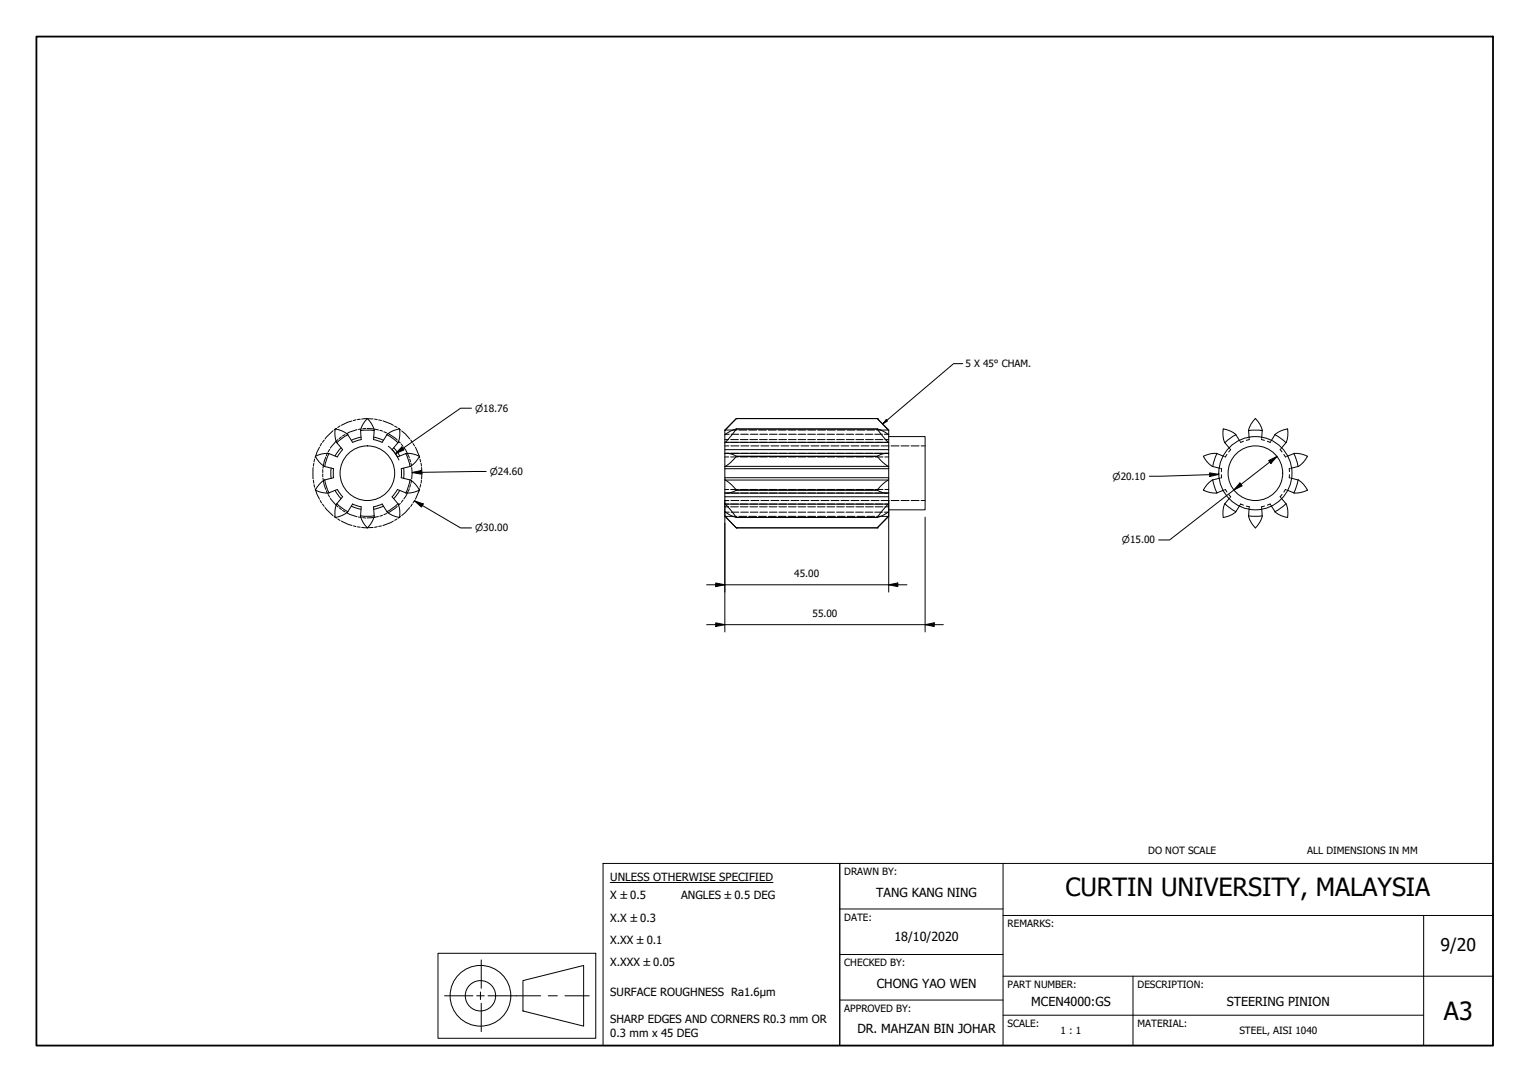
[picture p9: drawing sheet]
<svg xmlns="http://www.w3.org/2000/svg" width="420mm" height="297mm" viewBox="0 0 420 297" stroke-linecap="round" stroke-linejoin="round" font-family="sans-serif">
<!-- layer: Hidden (ISO) -->
<g fill="none" stroke="#000" stroke-width=".27">
<path d="M199.2 119.2h1.1M200.8 119.2h2.1M201.3 118.1h1.1M202.9 118.1h2.2M203.4 119.2h2.1M205.6 118.1h2.2M206 119.2h2.1M208.3 118.1h2.2M208.7 119.2h2.1M211 118.1h2.2M211.3 119.2h2.1M213.7 118.1h2.2"/>
<path d="M213.9 119.2h2.1M216.4 118.1h2.2M216.6 119.2h2.1M219.1 118.1h2.2M219.2 119.2h2.1M221.8 119.2h2.1M221.8 118.1h2.2M224.4 119.2h2.1M224.5 118.1h2.2M227.1 119.2h2.1M227.2 118.1h2.2M229.7 119.2h2.1"/>
<path d="M229.9 118.1h2.2M232.3 119.2h2.1M232.6 118.1h2.2M235 119.2h2.1M235.3 118.1h2.2M237.6 119.2h2.1M238 118.1h2.2M240.2 119.2h2.1M240.7 118.1h1.1M242.9 119.2h1M199.1 121.5h1M199.1 120.7h1"/>
<path d="M199.1 139.1h1M199.1 138.4h1M199.1 134.4h1M199.1 125.4h1M199.1 122.4h1.1M199.1 137.4h1.1M199.2 135.4h1.1M199.2 124.5h1.1M200.6 121.5h2.2M200.6 120.7h2.2M200.6 139.1h2.2M200.6 138.4h2.2"/>
<path d="M200.6 134.4h2.2M200.6 125.4h2.2M200.7 122.4h2.2M200.7 137.4h2.2M200.8 135.4h2.1M200.8 124.5h2.1M203.3 121.5h2.1M203.3 120.7h2.1M203.3 139.1h2.1M203.3 138.4h2.1M203.3 134.4h2.1M203.3 125.4h2.1"/>
<path d="M203.4 135.4h2.1M203.4 124.5h2.1M203.5 122.4h2.2M203.5 137.4h2.2M205.9 121.5h2.2M205.9 120.7h2.2M205.9 139.1h2.2M205.9 138.4h2.2M205.9 134.4h2.2M205.9 125.4h2.2M206 135.4h2.1M206 124.5h2.1"/>
<path d="M206.2 122.4h2.2M206.2 137.4h2.2M208.6 121.5h2.1M208.6 120.7h2.1M208.6 139.1h2.1M208.6 138.4h2.1M208.6 134.4h2.1M208.6 125.4h2.1M208.7 135.4h2.1M208.7 124.5h2.1M209 122.4h2.2M209 137.4h2.2"/>
<path d="M211.2 121.5h2.1M211.2 120.7h2.1M211.2 139.1h2.1M211.2 138.4h2.1M211.2 134.4h2.1M211.2 125.4h2.1M211.3 135.4h2.1M211.3 124.5h2.1M211.7 122.4h2.2M211.7 137.4h2.2M213.9 121.5h2.1M213.9 120.7h2.1"/>
<path d="M213.9 139.1h2.1M213.9 138.4h2.1M213.9 134.4h2.1M213.9 125.4h2.1M213.9 135.4h2.1M213.9 124.5h2.1M214.5 122.4h2.2M214.5 137.4h2.2M216.5 121.5h2.1M216.5 120.7h2.1M216.5 139.1h2.1M216.5 138.4h2.1"/>
<path d="M216.5 134.4h2.1M216.5 125.4h2.1M216.6 135.4h2.1M216.6 124.5h2.1M217.2 122.4h2.2M217.2 137.4h2.2M219.2 121.5h2.1M219.2 120.7h2.1M219.2 139.1h2.1M219.2 138.4h2.1M219.2 134.4h2.1M219.2 125.4h2.1"/>
<path d="M219.2 135.4h2.1M219.2 124.5h2.1M220 122.4h2.1M220 137.4h2.1M221.8 135.4h2.1M221.8 124.5h2.1M221.8 121.5h2.1M221.8 120.7h2.1M221.8 139.1h2.1M221.8 138.4h2.1M221.8 134.4h2.1M221.8 125.4h2.1"/>
<path d="M222.7 122.4h2.2M222.7 137.4h2.2M224.4 135.4h2.1M224.4 124.5h2.1M224.5 121.5h2.1M224.5 120.7h2.1M224.5 139.1h2.1M224.5 138.4h2.1M224.5 134.4h2.1M224.5 125.4h2.1M225.5 122.4h2.2M225.5 137.4h2.2"/>
<path d="M227.1 135.4h2.1M227.1 124.5h2.1M227.1 121.5h2.1M227.1 120.7h2.1M227.1 139.1h2.1M227.1 138.4h2.1M227.1 134.4h2.1M227.1 125.4h2.1M228.2 122.4h2.2M228.2 137.4h2.2M229.7 135.4h2.1M229.7 124.5h2.1"/>
<path d="M229.8 121.5h2.1M229.8 120.7h2.1M229.8 139.1h2.1M229.8 138.4h2.1M229.8 134.4h2.1M229.8 125.4h2.1M230.9 122.4h2.3M230.9 137.4h2.3M232.3 135.4h2.1M232.3 124.5h2.1M232.4 121.5h2.1M232.4 120.7h2.1"/>
<path d="M232.4 139.1h2.1M232.4 138.4h2.1M232.4 134.4h2.1M232.4 125.4h2.1M233.7 122.4h2.2M233.7 137.4h2.2M235 135.4h2.1M235 124.5h2.1M235.1 121.5h2.1M235.1 120.7h2.1M235.1 139.1h2.1M235.1 138.4h2.1"/>
<path d="M235.1 134.4h2.1M235.1 125.4h2.1M236.5 122.4h2.2M236.5 137.4h2.2M237.6 135.4h2.1M237.6 124.5h2.1M237.7 121.5h2.1M237.7 120.7h2.1M237.7 139.1h2.1M237.7 138.4h2.1M237.7 134.4h2.1M237.7 125.4h2.1"/>
<path d="M239.2 122.4h2.2M239.2 137.4h2.2M240.2 135.4h2.1M240.2 124.5h2.1M240.3 121.5h2.2M240.3 120.7h2.2M240.3 139.1h2.2M240.3 138.4h2.2M240.3 134.4h2.2M240.3 125.4h2.2M242 122.4h2.2M242 137.4h2.2"/>
<path d="M242.9 135.4h1M242.9 124.5h1M243 121.5h1.1M243 120.7h1.1M243 139.1h1.1M243 138.4h1.1M243 134.4h1.1M243 125.4h1.1M244.7 122.4h2.2M244.7 137.4h2.2M247.4 122.4h2.3M247.4 137.4h2.3"/>
<path d="M250.2 122.4h2.2M250.2 137.4h2.2M253 122.4h1.1M253 137.4h1.1M334.8 128.5l.2 .1M335 131.3h-.2M335.2 128.6l.3 .1-.1 .8M335.4 130.3l.1 .9h-.3M335.9 125.2l.2 .1M336.1 134.5l-.2 .1M336.3 134.5l.2-.1 .4 .7M336.9 124.7l-.4 .7h-.2"/>
<path d="M337.4 135.7l.6 .7-.2 .2M337.5 122.9l.2 .2M337.7 136.7l-.2 .2M337.8 123.3l.2 .1-.6 .7M340.3 120.9l.2 .2M340.5 138.7l-.2 .2M340.6 138.6l.1-.2 .8 .3M341.5 121.1l-.8 .4-.1-.2M342.3 138.9l.8 .2-.1 .3M343 120v.2M343 139.6v.2M343 120.5l.1 .2-.8 .2"/>
<path d="M346.5 120.5l-.1 .2 .8 .2M346.5 139.6v.2M346.5 120v.2M347.2 138.9l-.8 .2 .1 .3M348 121.1l.8 .4 .1-.2M348.9 138.6l-.1-.2-.8 .3M349 138.7l.2 .2M349.2 120.9l-.2 .2M351.7 123.3l-.2 .1 .6 .7M351.8 136.7l.2 .2M352 122.9l-.2 .2M352.1 135.7l-.6 .7 .2 .2"/>
<path d="M352.6 124.7l.4 .7h.2M353.2 134.5l-.2-.1-.4 .7M353.4 134.5l.2 .1M353.6 125.2l-.2 .1M354.1 130.3l-.1 .9h.3M354.3 128.6l-.3 .1 .1 .8M354.5 131.3h.2M354.7 128.5l-.2 .1M199.2 140.6h1.1M200.8 140.6h2.1M201.3 141.8h1.1M202.9 141.8h2.2"/>
<path d="M203.4 140.6h2.1M205.6 141.8h2.2M206 140.6h2.1M208.3 141.8h2.2M208.7 140.6h2.1M211 141.8h2.2M211.3 140.6h2.1M213.7 141.8h2.2M213.9 140.6h2.1M216.4 141.8h2.2M216.6 140.6h2.1M219.1 141.8h2.2"/>
<path d="M219.2 140.6h2.1M221.8 140.6h2.1M221.8 141.8h2.2M224.4 140.6h2.1M224.5 141.8h2.2M227.1 140.6h2.1M227.2 141.8h2.2M229.7 140.6h2.1M229.9 141.8h2.2M232.3 140.6h2.1M232.6 141.8h2.2M235 140.6h2.1"/>
<path d="M235.3 141.8h2.2M237.6 140.6h2.1M238 141.8h2.2M240.2 140.6h2.1M240.7 141.8h1.1M242.9 140.6h1"/>
</g>
<!-- layer: Visible (ISO) -->
<g fill="none" stroke="#000" stroke-width=".27">
<path d="M95.5 119.3l-1.6 1-1.4 1.2M99 118.2l1.9-.1 1.9 .1M102.8 118.2l-.2 2.5 2.3 .8a5.8 5.8 0 0 1 4.8-3.7 6.6 6.6 0 0 1-.4 3.7M102.8 118.2v-.1a6.4 6.4 0 0 0-1.9-3.2 5.9 5.9 0 0 0-1.7 5.8l-2.4 .8M106.3 119.3l1.6 1 1.4 1.2M199.2 118.1h2.1M202.2 117.8l-3.1 3.7M202.2 117.8l-1.5 .5-1.6 1M202.2 114.9l-3.1 3.3M202.2 114.9h.1M202.2 114.9l-3.1 3.2v5.3M202.2 117.8h.1"/>
<path d="M202.2 114.9h38.7M202.2 117.8h38.7M240.9 117.8l1.5 .5 1.7 1M240.9 117.8l3.2 3.7M240.9 114.9h.1M240.9 114.9l3.2 3.3M240.9 114.9l3.2 3.2v23.7l-3.2 3.1M240.9 117.8h.1M241.8 118.1h2.1M244.1 119.9h10v20.1h-10M339.4 119.3l-1.6 1-1.4 1.2M342.9 118.2l1.9-.1 1.8 .1"/>
<path d="M346.6 118.2v-.1a6.3 6.3 0 0 0-1.9-3.2 5.6 5.6 0 0 0-1.7 5.1M346.6 118.2l-.1 1.8M350.1 119.3l1.6 1 1.4 1.2M350.1 119.3l-.9 1.6M353.6 117.8h-.1a6.6 6.6 0 0 0-3.4 1.5M353.6 117.8a6.6 6.6 0 0 1-.5 3.7M89.2 131.8h-.2a6.3 6.3 0 0 0-2.4 2.8 6.5 6.5 0 0 0 3.7 .7M89.2 131.7l.4 1.9 .7 1.7M90.3 124.5h-.1a6.3 6.3 0 0 0-3.6 .8 5.9 5.9 0 0 0 5 3.4v2.4l-2.4 .7M90.3 135.3l2.3-.9 1.5 2-1.6 1.9M90.3 124.5l-.7 1.7-.4 1.9M90.9 128.5v2.8"/>
<path d="M92 134.6l1.7 2.3M92.5 138.3l1.4 1.2 1.6 1M92.5 138.3l-.1 .1a6.3 6.3 0 0 0-.3 3.7 5.9 5.9 0 0 0 4.7-3.7l2.4 .7-.2 2.5M92.5 121.5l1.6 1.9-1.5 2-2.3-.9M93.7 122.9l-1.7 2.3M96.5 138.9l2.6 .9M96.8 121.5a5.8 5.8 0 0 0-4.7-3.7h-.1a6.6 6.6 0 0 0 .5 3.7M99.1 120l-2.6 .9M102.6 120l2.7 .9M105.3 138.9l-2.7 .9M108.1 122.9l1.7 2.3M109.3 138.3l-1.4 1.2-1.6 1"/>
<path d="M109.3 138.3l.1 .1a7.2 7.2 0 0 1 .3 3.6M109.3 121.5l-1.6 1.9 1.4 2 2.3-.9M109.8 134.6l-1.7 2.3M110.8 128.5v2.8M111.4 124.5l.8 1.7 .4 1.9M111.4 124.5h.2a6.3 6.3 0 0 1 3.6 .8 6.6 6.6 0 0 1-2.6 2.8M111.4 135.3l-2.3-.9-1.4 2 1.6 1.9M112.6 131.8l-.4 1.8-.8 1.7M112.6 131.8h.1a6.3 6.3 0 0 1 2.4 2.8 6.6 6.6 0 0 1-3.7 .7M112.6 128.1l-2.4 .6v2.5l2.4 .6M199.1 124.5h.1a5 5 0 0 1 3 .7M199.1 124.5v4.2"/>
<path d="M199.1 131.8v4.6M199.1 138.3v3.5l3.1 3.1M199.1 131.8h.1M199.1 138.3l.1 .1M199.2 131.8l1.5 1.2 1.5 1.5M199.2 138.4l3 3.6M199.2 138.4h44.7M199.2 131.8h44.7M199.2 128h44.7M199.2 121.4h44.7M199.5 135.4h44.1M199.5 124.5h44.1"/>
<path d="M202.2 125.3l-1.5 1.6-1.6 1.2M202.2 134.6a4.7 4.7 0 0 1-3.1 .7M202.2 125.2v.1M202.2 134.5v.1M202.2 134.5h38.7M202.2 134.6h38.7M202.2 125.2h38.7M202.2 125.3h38.7M240.9 125.3l1.5 1.6 1.7 1.2M240.9 134.6a4.7 4.7 0 0 0 3.2 .7M240.9 125.2v.1M240.9 134.5v.1"/>
<path d="M244.1 124.5h-.2a5 5 0 0 0-3 .7M244.1 131.8l-1.7 1.2-1.5 1.5M244.1 138.3l-3.2 3.7M244.1 136.4h-45v1.9M244.1 131.2h-45v.6M244.1 128.7h-45v2.5M244.1 123.4h-45v1.1M333 131.8h-.1a6.4 6.4 0 0 0-2.4 2.8 6.6 6.6 0 0 0 3.7 .7M333 128.1l1.8 .4M333 131.7l.5 1.9 .7 1.7M334.2 124.5h-.1a6.4 6.4 0 0 0-3.6 .8 6.6 6.6 0 0 0 2.5 2.8M334.2 124.5l1.7 .7"/>
<path d="M334.2 124.5l-.7 1.7-.5 1.9M334.8 131.3l-1.8 .5M335.9 134.6l-1.7 .7M336.4 138.3l1.4 1.2 1.6 1M336.4 138.3l-.1 .1a6.4 6.4 0 0 0-.3 3.7 6.6 6.6 0 0 0 3.4-1.6M336.4 121.5l1.1 1.4M337.5 136.9l-1.1 1.4M340.3 120.9a5.4 5.4 0 0 0-4.4-3.1 6.6 6.6 0 0 0 .5 3.7M340.3 138.9l-.9 1.6M343 139.8l-.1 1.8M346.5 139.8a5.3 5.3 0 0 1-1.8 5.1 6.6 6.6 0 0 1-1.8-3.3M349.2 138.9a5.2 5.2 0 0 0 4.3 3.2"/>
<path d="M352 136.9l1.1 1.4M353.1 138.3l-1.4 1.2-1.6 1M353.1 138.3l.1 .1a7.1 7.1 0 0 1 .4 3.6M353.1 121.5l-1.1 1.4M353.6 134.6l1.7 .7M354.7 131.3l1.8 .5M355.3 124.5l.7 1.7 .5 1.9M355.3 124.5h.1a6.3 6.3 0 0 1 3.6 .8 6.6 6.6 0 0 1-2.5 2.8M355.3 124.5l-1.7 .7M356.5 131.8l-.5 1.8-.7 1.7M356.5 131.8h.1a6.3 6.3 0 0 1 2.4 2.8 6.6 6.6 0 0 1-3.7 .7M356.5 128.1l-1.8 .4"/>
<path d="M99 141.6v.2a6.3 6.3 0 0 0 1.9 3.1 5.9 5.9 0 0 0 1.7-5.8l2.3-.7a5.6 5.6 0 0 0 4.8 3.7M99 141.6l1.9 .2 1.9-.2M109.7 142v.1M199.1 140.5l1.6 1 1.5 .6M199.1 141.6l.1 .2M199.2 141.8l3 3.1M199.2 141.8h2.1M202.2 144.9h.1M202.2 142v.1M202.2 144.9h38.7M202.2 142h38.7M240.9 144.9h.1"/>
<path d="M240.9 142v.1M241.8 141.8h2.1M244.1 140.5l-1.7 1-1.5 .6M244.1 141.6l-3.2 3.3M342.9 141.6l1.8 .2 1.9-.2M353.6 142l-.1 .1"/>
<circle cx="100.9" cy="129.9" r="7.5"/>
<circle cx="344.7" cy="129.9" r="7.5"/>
<circle cx="344.8" cy="129.9" r="10.1"/>
</g>
<!-- layer: Border (ISO) -->
<path d="M10 10h400v277h-400z" fill="none" stroke="#000" stroke-width=".5"/>
<!-- layer: Title (ISO) -->
<g fill="none" stroke="#000" stroke-width=".27">
<path d="M165.6 237h65v50h-65zM230.6 237h179.4v50h-179.4zM275.5 237v50M167.6 242.3h44.7M230.6 249.5h44.9M275.5 251.3h134.5M391 251.3v35.7M120.3 261.7h43.3v23.3h-43.3zM122.1 273.4h7.8M130.9 273.4h2.1M131.9 272.3v2.1M132.2 263.5v7.8"/>
<path d="M132.2 275.4v7.8M134 273.4h14.5M143.6 269.2l16.7-4.2v16.7l-16.7-4.2zM150.5 273.4h2.6M155.1 273.4h6.7M230.6 274.5h44.9M230.6 262h44.9M275.5 278.7h115.5M275.5 268h134.5M311.1 268v19"/>
<circle cx="131.9" cy="273.4" r="8.3"/>
<circle cx="131.9" cy="273.4" r="4.2"/>
</g>
<!-- layer: Sketch Geometry (ISO) -->
<g fill="none" stroke="#000" stroke-width=".27">
<path d="M91.5 118.3l-2.2 2.2M92.4 117.6l-.6 .4M93.4 116.9l-.7 .5M93.8 119.9l-.7 .5M94.8 119.3l-.7 .4M96.6 115.6l-2.9 1.2M97.8 115.2l-.8 .3M98 118l-2.9 1.1M98.9 115.1l-.7 .1M99.2 117.8l-.8 .1M100.4 117.6l-.8 .1M100.8 117.6l1.7 .1 1.4 .3"/>
<path d="M102.5 115h-3.2M102.8 115l.8 .2M104 115.3l.8 .1M104.3 118.1l.8 .3M105.1 115.5l2.9 1.3M105.4 118.5l.7 .3M106.5 119l2.6 1.8M108.4 117l.6 .4M109.4 117.6l.6 .4M110.3 118.3l2.2 2.2M86 128.3v3.2M86.1 131.9l.1 .7"/>
<path d="M86.2 127.2l-.1 .8M86.2 133l.2 .8M86.4 126l-.2 .8M86.5 134.2l1.2 2.8M87.7 122.8l-1.2 2.9M87.9 137.4l.4 .7M88.3 121.7l-.4 .7M88.6 138.4l.4 .6M88.6 128.9v.8M88.6 130.1v.8M88.7 131.3l.8 3M89 120.8l-.4 .6"/>
<path d="M89.3 139.3l2.2 2.3M89.5 125.5l-.8 3M89.6 134.7l.3 .7M89.9 124.4l-.3 .7M90.1 135.8l.4 .7M90.5 123.4l-.4 .6M90.7 136.8l2.1 2.4M92.8 120.7l-2.1 2.3M93.1 139.4l.7 .5M109.1 139l-2.6 1.8M109.4 121.1l.5 .5M109.9 138.2l-.5 .5"/>
<path d="M110.2 121.9l.5 .7M110.7 137.3l-.5 .6M110.9 122.9l1.5 2.7M112.4 134.2l-1.5 2.8M112.5 139.3l-2.2 2.2M112.5 126l.2 .8M112.7 133l-.2 .8M112.8 120.8l.4 .6M112.8 127.2l.2 .7M113 131.9l-.2 .8M113 128.3l.2 1.6-.2 1.6M113.2 138.4l-.4 .6"/>
<path d="M113.4 121.8l.4 .6M113.8 137.4l-.4 .7M114.1 122.8l1.1 2.9M115.2 134.2l-1.1 2.9M115.3 126l.2 .8M115.5 133l-.2 .8M115.6 127.2l.1 .8M115.7 131.9l-.1 .7M115.8 128.3v3.2M91.8 141.8l.6 .4M92.7 142.5l.7 .4M93.7 143.1l2.9 1.1"/>
<path d="M94.1 140.1l.7 .4M95.1 140.7l2.9 1.2M97 144.4l.8 .2M98.2 144.6l.7 .1M98.4 141.9l.8 .1M99.3 144.8h3.2M99.6 142.1l.8 .1M103.6 144.6l-.8 .2M103.9 141.8l-1.4 .3-1.7 .1M104.8 144.4l-.8 .1M105.1 141.5l-.8 .2M106.1 141l-.7 .3"/>
<path d="M108 143.1l-2.9 1.2M109 142.5l-.6 .4M110 141.8l-.6 .5"/>
</g>
<!-- layer: Dimension (ISO) -->
<g fill="none" stroke="#000" stroke-width=".27">
<path d="M129.5 112.1h-3l-17.9 12.4M106.6 122.5l1.9 2 1 1.8M110.3 122.7l.6 .8-2.3 1zM113.2 129.7l2.5-.5v1zM113.8 137.5l2.4 .8-.5 .9zM113.8 137.5l12.7 7.4h3M133.5 129.4l-20.3 .3M199.1 137.3v36.2M244.1 137.3v25.2M332.2 129.8l2.5 .4-2.5 .6zM334.7 130.2l-19.1 .5M340.5 132.6l.6 .8-2.3 1.1z"/>
<path d="M348.4 126.4l2.3-1.1-1.7 1.9zM350.7 125.3l-29.5 22.9h-3M254.1 142v31.5M194.1 171.5h65M194.1 160.5h55M196.6 171l2.5 .5-2.5 .5zM196.6 160l2.5 .5-2.5 .5zM244.1 160.5l2.4-.5v1zM254.1 171.5l2.5-.5v1z"/>
</g>
<g fill="#000">
<path d="M110.3 122.7l.6 .8-2.3 1z" fill-rule="evenodd"/>
<path d="M113.2 129.7l2.5-.5v1z" fill-rule="evenodd"/>
<path d="M113.8 137.5l2.4 .8-.5 .9z" fill-rule="evenodd"/>
<path d="M332.2 129.8l2.5 .4-2.5 .6z" fill-rule="evenodd"/>
<path d="M340.5 132.6l.6 .8-2.3 1.1z" fill-rule="evenodd"/>
<path d="M348.4 126.4l2.3-1.1-1.7 1.9z" fill-rule="evenodd"/>
<path d="M196.6 171l2.5 .5-2.5 .5z" fill-rule="evenodd"/>
<path d="M196.6 160l2.5 .5-2.5 .5z" fill-rule="evenodd"/>
<path d="M244.1 160.5l2.4-.5v1z" fill-rule="evenodd"/>
<path d="M254.1 171.5l2.5-.5v1z" fill-rule="evenodd"/>
</g>
<!-- layer: Symbol (ISO) -->
<path d="M264.4 99.8h-2.5l-19.5 16.6M243.4 115.2l.3 .4-1.3 .8z" fill="none" stroke="#000" stroke-width=".27"/>
<path d="M243.4 115.2l.3 .4-1.3 .8z" fill-rule="evenodd" fill="#000"/>
<g font-size="6.9">
<text x="292.6" y="246.1">CURTIN UNIVERSITY, MALAYSIA</text>
<text x="396.5" y="280">A3</text>
</g>
<text font-size="4.8" x="395.6" y="261.1">9/20</text>
<g font-size="3.4">
<text x="240.6" y="246.2">TANG KANG NING</text>
<text x="245.6" y="258.4">18/10/2020</text>
<text x="240.8" y="271.2">CHONG YAO WEN</text>
<text x="283.2" y="276.2">MCEN4000:GS</text>
<text x="336.9" y="276.2">STEERING PINION</text>
<text x="235.4" y="283.7">DR. MAHZAN BIN JOHAR</text>
</g>
<g font-size="3.1">
<text x="167.6" y="241.8">UNLESS OTHERWISE SPECIFIED</text>
<text x="167.6" y="246.9">X ±0.5</text>
<text x="187.1" y="246.9">ANGLES ±0.5 DEG</text>
<text x="167.6" y="253">X.X ±0.3</text>
<text x="167.6" y="259.1">X.XX ±0.1</text>
<text x="167.6" y="265.1">X.XXX ±0.05</text>
<text x="167.6" y="273.5">SURFACE ROUGHNESS Ra1.6µm</text>
<text x="167.6" y="280.9">SHARP EDGES AND CORNERS R0.3 mm OR</text>
<text x="167.6" y="284.6">0.3 mm x 45 DEG</text>
</g>
<g font-size="2.7">
<text x="265.1" y="100.8">5 X 45° CHAM.</text>
<text x="218.1" y="158.5">45.00</text>
<text x="223.1" y="169.4">55.00</text>
<text x="315.3" y="234.4">DO NOT SCALE</text>
<text x="359" y="234.4">ALL DIMENSIONS IN MM</text>
<text x="231.9" y="240.3">DRAWN BY:</text>
<text x="231.9" y="252.8">DATE:</text>
<text x="276.7" y="254.6">REMARKS:</text>
<text x="231.9" y="265.3">CHECKED BY:</text>
<text x="276.7" y="271.2">PART NUMBER:</text>
<text x="312.4" y="271.3">DESCRIPTION:</text>
<text x="231.9" y="277.8">APPROVED BY:</text>
<text x="276.7" y="282">SCALE:</text>
<text x="312.4" y="282">MATERIAL:</text>
<text x="291.3" y="284">1 : 1</text>
<text x="340.4" y="284">STEEL, AISI 1040</text>
</g>
<g font-size="2.6">
<text x="130.5" y="113">⌀18.76</text>
<text x="134.5" y="130.4">⌀24.60</text>
<text x="305.5" y="131.7">⌀20.10</text>
<text x="130.5" y="145.9">⌀30.00</text>
<text x="308.1" y="149.2">⌀15.00</text>
</g>
</svg>
